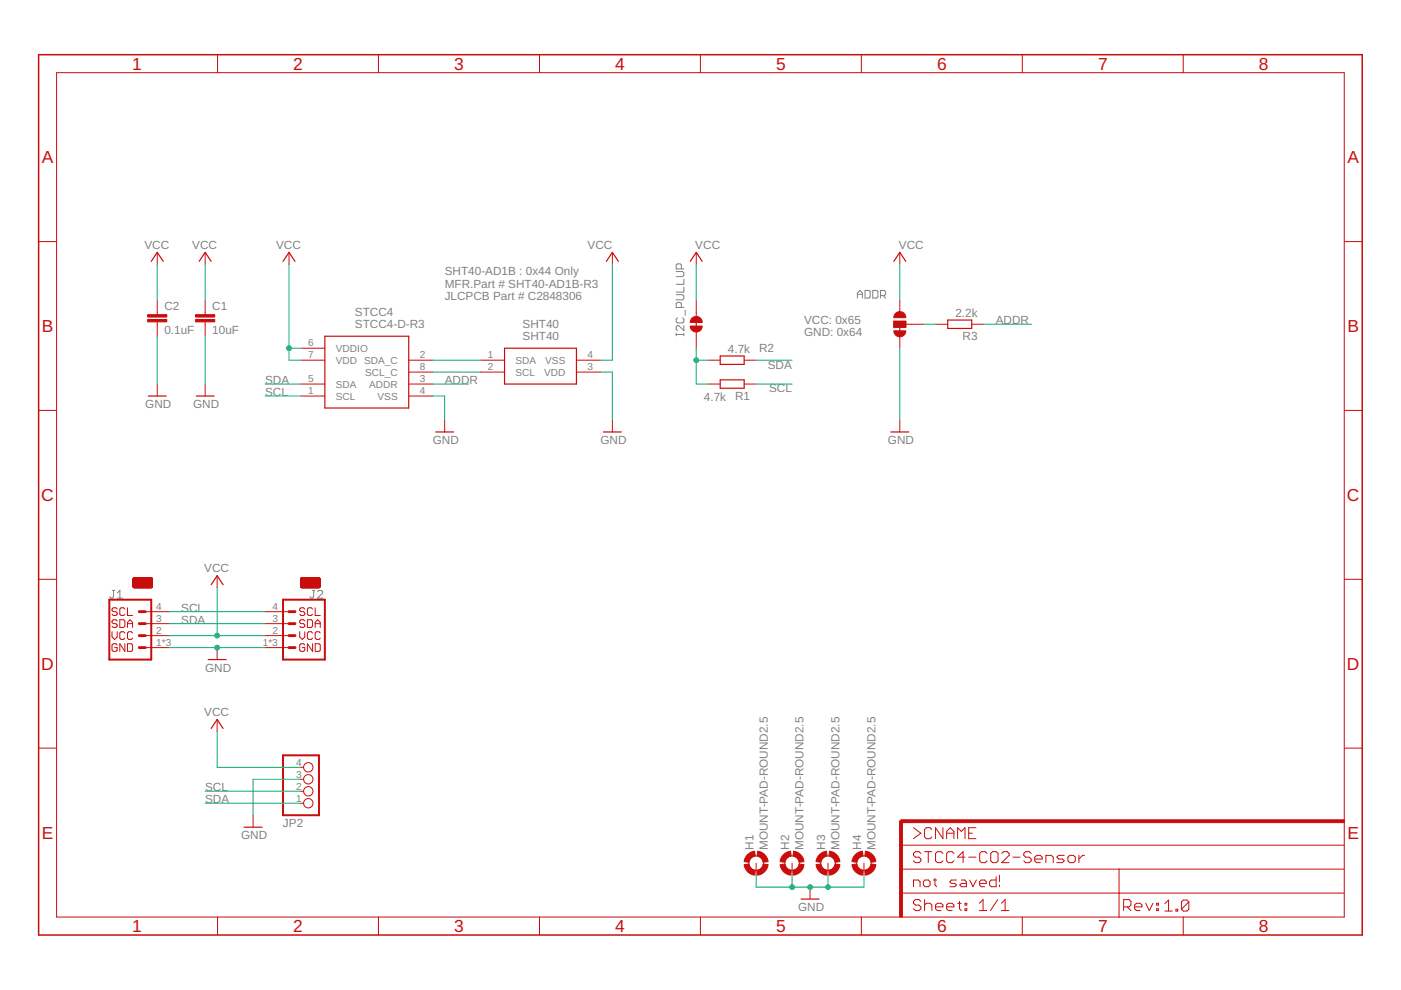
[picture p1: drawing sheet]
<svg xmlns="http://www.w3.org/2000/svg" width="297mm" height="210mm" viewBox="0 0 297 210" stroke-linecap="round" stroke-linejoin="round" font-family="sans-serif">
<g fill="none" stroke="#808080" stroke-width=".21">
<path d="M143.4 57.6h1.3l.3 .2v.6l-.3 .3h-1.3M144.5 57v-.8l-.3-.3h-.6l-.2 .3v.8h1.6M145 59.2v1.1h-1.6M143.4 62.5h1.3l.3 .3v.5l-.3 .3h-1.3M143.4 70.9h1.6M143.4 70.7v.5M143.6 67.4l-.2 .3v.5l.2 .3h1.1l.3-.3v-.5l-.3-.3M144.5 65.2v-.8l-.3-.3h-.6l-.2 .3v.8h1.6M145 60.9v1h-1.6M145 69v1.1l-1.1-1.1h-.3l-.2 .3v.5l.2 .3M145 70.7v.5M145.3 65.8v1"/>
<path d="M181.8 63.2v-1.1l.5-.5 .6 .5v1.1M181.8 62.4h1.1M183.4 61.6h.8l.3 .2v1.1l-.3 .3h-.8zM185 61.6h.9l.2 .2v1.1l-.2 .3h-.9zM186.7 62.7h.8l.3-.3v-.6l-.3-.2h-.8v1.6M187.2 62.7l.6 .5M23.8 125.2h.5M24.1 125.2v1.3l-.3 .3h-.3l-.3-.3M24.9 126.8h1.1M24.9 125.7l.5-.5v1.6M66.2 125.2h.6M66.5 125.2v1.3l-.3 .3h-.2l-.3-.3"/>
<path d="M67.3 125.5l.3-.3h.5l.3 .3v.2l-1.1 1.1h1.1"/>
</g>
<g fill="#c90d0c" stroke="#c90d0c" stroke-width=".21">
<path d="M190.7 174.1h.6v20.3h-.6z"/>
<path d="M191 173.8h94v.6h-94z"/>
<path d="M31.3 67.7h4.1v.5h-4.1z"/>
<path d="M31.3 66.7h4.1v.5h-4.1z"/>
<path d="M41.5 67.7h4v.5h-4z"/>
<path d="M41.5 66.7h4v.5h-4z"/>
<path d="M189.5 68.1h2.5v1.3h-2.5z"/>
</g>
<g fill="none" stroke="#c90d0c" stroke-width=".21">
<path d="M12 15.4h273v179h-273zM46.1 11.6v3.8M80.2 11.6v3.8M114.4 11.6v3.8M148.5 11.6v3.8M182.6 11.6v3.8M216.7 11.6v3.8M250.9 11.6v3.8M8.2 51.2h3.8M33.3 53.5v2.5M43.5 53.5v2.5M61.3 53.5v2.5"/>
<path d="M129.8 53.5v2.5M147.6 53.5v2.5M190.8 53.5v2.5M285 51.2h3.8M33.3 63.7v3M33.3 68.2v3.1M43.5 63.7v3M43.5 68.2v3.1M63.8 76.4h5.1M63.8 73.8h5.1M86.7 76.4h5M86.7 78.9h5"/>
<path d="M101.9 76.4h5.1M101.9 78.9h5.1M122.2 76.4h5.1M122.2 78.9h5.1M147.6 63.7v3.4M147.6 70.4v3.4M150.2 76.4h2.5M157.8 76.4h2.5M189.5 68.1h2.5v1.3h-2.5zM190.8 63.7v2.5M190.8 71.3v2.5M192 68.7h3.9"/>
<path d="M198.4 68.7h2.5M206 68.7h2.6M8.2 87h3.8M33.3 81.4v2.6M43.5 81.4v2.6M63.8 81.4h5.1M63.8 84h5.1M86.7 81.4h5M86.7 84h5M94.3 89v2.6M129.8 89v2.6M150.2 81.4h2.5"/>
<path d="M157.8 81.4h2.5M190.8 89v2.6M285 87h3.8M8.2 122.8h3.8M23.7 133.9v1.1l.6 .6 .5-.6v-1.1M24.8 131.7l-.2-.3h-.6l-.3 .3v.3l.3 .2h.6l.2 .3v.3l-.2 .2h-.6l-.3-.2M24.8 129.1l-.2-.2h-.6l-.3 .2v.3l.3 .3h.6l.2 .3v.2l-.2 .3h-.6l-.3-.3M24.8 136.8l-.2-.3h-.6l-.3 .3v1l.3 .3h.6l.2-.3v-.5h-.5M25.4 131.4h.8l.3 .3v1.1l-.3 .2h-.8zM26.5 129.1l-.3-.2h-.5l-.3 .2v1.1l.3 .3h.5l.3-.3M26.5 134.2l-.3-.3h-.5l-.3 .3v1.1l.3 .3h.5l.3-.3M26.5 136.5v1.6l-1.1-1.6v1.6"/>
<path d="M27 132.2h1.1M27 128.9v1.6h1.1M27 133v-1l.6-.6 .5 .6v1M27 136.5h.9l.2 .3v1l-.2 .3h-.9zM28.1 134.2l-.2-.3h-.6l-.3 .3v1.1l.3 .3h.6l.2-.3M28.3 122.8h1.4M28.3 124.4l4 .1M28.3 124.4h.2M28.3 124.3h.1M28.3 124.2h.1M28.3 124.1h.1M28.3 124h.1"/>
<path d="M28.3 123.9h.1M28.3 123.8h.1M28.3 123.7h.1M28.3 123.6h.1M28.3 123.5h.1M28.3 123.4h.1M28.3 123.3h.1M28.3 123.2h1.1M28.3 123.1h1.1M28.3 122.9h4M28.3 122.7l1.3 .1M28.3 122.7h1.3"/>
<path d="M28.3 122.6l4 .1M28.3 122.6h3.9M28.3 124.5h3.9M28.4 122.5h3.7M28.4 124.6h3.7M28.6 124.4h2.7M28.6 124.3h2.7M28.6 124.2h2.7M28.6 124.1h2.7M28.6 124l.1 .1M28.6 123.8h.4M28.6 123.7h.4"/>
<path d="M28.6 123.6h.4M28.6 123.5h.4M28.6 123.4h.4M28.6 123.3h.4M28.6 123.9h.4M28.7 124h.2M28.8 124h.1M28.8 124.1h.1M28.9 124.1h.2M29 124h.1M29 123.8l-.4 .1M29 123.7l-.4 .1"/>
<path d="M29.2 124.1h.1M29.2 124h.2M29.2 123.9h.7M29.2 123.8h.7M29.2 123.7h.7M29.2 123.6l.7 .1M29.2 123.6h.6M29.2 123.5l.6 .1M29.2 123.5h.4M29.2 123.4l.3 .1M29.2 123.4h.3M29.2 123.3h.2"/>
<path d="M29.2 124.1h.4M29.4 123.2l-1.1 .1M29.5 124h.3M29.5 123h-1.2M29.5 123.3h.8M29.5 123.2h2.8M29.5 123.1h2.8M29.6 123.3h.7M29.6 123.1h2.7M29.6 124.1h.1M29.6 123.1h.1M29.6 124h.1"/>
<path d="M29.6 123h.3M29.7 123.4h.6M29.7 122.7h.1M29.7 124h.1M29.7 124.1h.1M29.7 122.9h.1M29.7 122.7v.1M29.8 124h.1M29.8 123.4h.5M29.8 124.1h.7M29.8 122.8h2.5M29.8 123h.1"/>
<path d="M29.8 122.9h.1M29.9 122.8h2.4M29.9 123.5h.4M29.9 122.7h2.4M29.9 123.8l-.7 .1M30 124h.4M30 123.5h.3M30 123h2.3M30 123.9h.3M30 123.6h.3M30.1 123.9h.2M30.1 123.6h.2"/>
<path d="M30.1 123.8h.2M30.1 123.7h.2M30.4 123.8h.4M30.4 123.7h.4M30.4 123.6h.4M30.4 123.5h.4M30.4 123.4h.4M30.4 123.3h.4M30.5 123.9h.3M30.5 124h.3M30.5 124.1h.1M30.6 124h.1"/>
<path d="M30.6 124.1h.1M30.8 132.2h5.1M30.8 137.3h5.1M30.8 129.7h5.1M30.8 134.8h5.1M30.8 124h.1M30.8 123.8l-.3 .1M30.9 124h.1M31 124h.3M31 123.9h.3M31 123.8h.3M31 123.7h.3"/>
<path d="M31 123.6h.3M31 123.5h.3M31 123.4h.3M31 123.3h.3M31 123.3h.2M31.3 124.1h-.6M31.3 123.4h-.3M31.4 123.4h.1M31.4 124.4h.9M31.4 124.3h.9M31.4 124.2h.9M31.4 124.1h.9"/>
<path d="M31.4 124.1h.2M31.4 124h.1M31.4 123.7h.5M31.4 123.6h.5M31.4 123.5h.5M31.5 123.9h.3M31.5 123.5h.4M31.5 123.3l-.1 .1M31.5 124h.3M31.5 123.4h.3M31.5 123.3h-.1M31.6 123.4h.1"/>
<path d="M31.6 124h.1M31.6 123.2v.1M31.7 123.2v.1M31.7 124h.1M31.9 123.3h.4M31.9 123.8l-.5 .1M31.9 124h.4M31.9 123.8h-.5M32 123.4h.3M32 123.9h.3M32 123.8h.3M32 123.5h.3"/>
<path d="M32.1 123.7h.2M32.1 123.6h.2M32.3 124.1h-.6M32.3 123.2l-2.8 .1M32.3 122.9h-4M46 122.1v2.5M46 137.3v2.5M56.2 132.2h5.1M56.2 137.3h5.1M56.2 129.7h5.1M56.2 134.8h5.1M63.5 133.9v1.1l.6 .6 .5-.6v-1.1"/>
<path d="M63.8 122.8h1.4M63.8 124.4l4 .1M63.8 124.4h.2M63.8 124.3h.2M63.8 124.2h.2M63.8 124.1h.2M63.8 124h.2M63.8 123.9h.2M63.8 123.8h.2M63.8 123.7h.2M63.8 123.6h.2M63.8 123.5h.2"/>
<path d="M63.8 123.4h.2M63.8 123.3h.2M63.8 123.2h1.2M63.8 123.1h1.2M63.8 122.9h4M63.8 122.7h1.4M63.8 122.6h4M63.9 124.5h3.9M63.9 122.6h3.8M63.9 122.5h3.8M63.9 124.6h3.8M64.1 124.2h2.7"/>
<path d="M64.1 124.1h2.7M64.1 124l.2 .1M64.2 124.4h2.6M64.2 124.3h2.6M64.2 123.8h.4M64.2 123.7h.4M64.2 123.6h.4M64.2 123.5h.4M64.2 123.4h.4M64.2 123.3h.4M64.2 123.9h.3M64.2 124h.3"/>
<path d="M64.3 124h.1M64.4 124.1h.1M64.4 124.1h.3M64.4 124h.1M64.5 124h.1M64.6 124h.1M64.6 131.7l-.2-.3h-.6l-.3 .3v.3l.3 .2h.6l.2 .3v.3l-.2 .2h-.6l-.3-.2M64.6 136.8l-.2-.3h-.6l-.3 .3v1l.3 .3h.6l.2-.3v-.5h-.5M64.6 129.1l-.2-.2h-.6l-.3 .2v.3l.3 .3h.6l.2 .3v.2l-.2 .3h-.6l-.3-.3M64.7 124.1h.1M64.7 124h.3M64.7 123.9h.7"/>
<path d="M64.7 123.7h.8M64.7 123.6l.7 .1M64.7 123.6h.7M64.7 123.5l.6 .1M64.7 123.5h.5M64.7 123.4l.4 .1M64.7 123.4h.3M64.7 123.3h.3M64.8 124.1h.3M64.8 124h.1M64.9 123.2l-1.1 .1M65 123.1h-1.2"/>
<path d="M65 124h.4M65 123h-1.2M65.1 123.3h.7M65.1 123.2h2.7M65.1 123.1h2.7M65.1 123h-1.3M65.2 124.1h.1M65.2 131.4h.8l.3 .3v1.1l-.3 .2h-.8zM65.2 123.1h.1M65.2 124h.1M65.2 123h.3M65.2 123.4h.6"/>
<path d="M65.2 122.7h.2M65.3 124h.1M65.3 122.7h.1M65.3 122.9h.1M65.3 123.4h.5M65.4 122.8h2.4M65.4 123h.1M65.4 122.9h.1M65.4 123.5h.4M65.4 122.7h2.4M65.5 123.8l-.8 .1M65.5 124h.4"/>
<path d="M65.5 123.8h-.8M65.5 123.5h.3M65.6 124h.3M65.6 123h2.2M65.6 123.6h.2M65.6 123.9h.3M65.6 123.9h.2M65.6 123.8h.2M65.6 123.7h.2M66 123.7h.4M66 123.6h.4M66 123.5h.4"/>
<path d="M66 123.4h.4M66 123.3h.4M66 123.8h.4M66 123.9h.4M66.1 124.1h-.8M66.1 124h.2M66.1 124.1h.1M66.2 124h.1M66.2 124.1h.1M66.3 134.2l-.3-.3h-.6l-.2 .3v1.1l.2 .3h.6l.3-.3M66.3 129.1l-.3-.2h-.6l-.2 .2v1.1l.2 .3h.6l.3-.3M66.3 136.5v1.6l-1.1-1.6v1.6"/>
<path d="M66.3 124h.1M66.4 124h.1M66.4 123.8h-.4M66.5 124h.3M66.5 123.9h.3M66.5 123.8h.3M66.5 123.7h.3M66.5 123.6h.3M66.5 123.5h.3M66.5 123.4h.3M66.5 123.3h.3M66.8 124.1h-.6"/>
<path d="M66.8 132.2h1.1M66.8 136.5h.8l.3 .3v1l-.3 .3h-.8zM66.8 128.9v1.6h1.1M66.8 133v-1l.6-.6 .5 .6v1M67 123.4h.1M67 124.4h.8M67 124.3h.8M67 124.2h.8M67 124.1h.8M67 124.1h.2M67 124h.1M67 123.8h.4"/>
<path d="M67 123.8h.5M67 123.7h.5M67 123.6h.5M67 123.5h.5M67 123.5h.4M67 123.9h.4M67 123.4l.4 .1M67 123.3v.1M67.1 124h.3M67.1 123.4h.3M67.1 123.3h-.1M67.2 124h.1"/>
<path d="M67.2 123.2l.1 .1M67.2 123.4h.1M67.3 124.1h.1M67.3 123.4h-.1M67.4 123.3h.4M67.5 124h.3M67.5 123.3h.3M67.5 123.9h.3M67.5 123.4h.3M67.6 123.9h.2M67.6 123.4h.2M67.6 123.5h.2"/>
<path d="M67.6 123.8h.2M67.6 123.7h.2M67.6 123.6h.2M67.8 124.5h-4M67.8 124.1h-.5M67.8 123.2l-2.7 .1M67.8 122.9h-4M67.8 122.6l-4 .1M67.9 134.2l-.3-.3h-.5l-.3 .3v1.1l.3 .3h.5l.3-.3M285 122.8h3.8M8.2 158.6h3.8M46 152.5v2.6"/>
<path d="M285 158.6h3.8M53.7 172.8v2.6M63.8 170.3h.6M63.8 167.8h.6M63.8 165.2h.6M63.8 162.7h.6M191 179.2h94M193.7 175.5l1.5 1.2-1.5 1.1M197.6 175.9l-.4-.4h-.8l-.4 .4v1.5l.4 .4h.8l.4-.4M199.9 175.5v2.3l-1.5-2.3v2.3M200.7 177.8v-1.5l.8-.8 .7 .8v1.5M200.7 176.7h1.5"/>
<path d="M203 177.8v-2.3l.8 .8 .8-.8v2.3M205.4 176.7h.7M206.9 175.5h-1.5v2.3h1.5M46.1 194.4v3.8M80.2 194.4v3.8M114.4 194.4v3.8M148.5 194.4v3.8M160.3 183v2.5M167.9 183v2.5M171.7 188.1v2.5M175.6 183v2.5M182.6 194.4v3.8"/>
<path d="M183.2 183v2.5M191 189.4h94M191 184.3h94M193.7 188v-1.4h1l.4 .3v1.1M195.2 191.1l-.4-.4h-.7l-.4 .4v.4l.4 .4h.7l.4 .4v.4l-.4 .4h-.7l-.4-.4M195.2 181l-.4-.4h-.7l-.4 .4v.4l.4 .3h.7l.4 .4v.4l-.4 .4h-.7l-.4-.4M196 190.7v2.4M196 191.9l.4-.4h.8l.4 .4v1.2M196 180.6h1.6M196.1 186.6h.7l.4 .3v.7l-.4 .4h-.7l-.3-.4v-.7zM196.8 180.6v2.3M197.9 186.6h.7"/>
<path d="M198.2 186.2v1.4l.4 .4M198.4 192.3h1.5v-.4l-.4-.4h-.7l-.4 .4v.8l.4 .4h.7M199.9 181l-.4-.4h-.7l-.4 .4v1.5l.4 .4h.7l.4-.4M200.7 192.3h1.5v-.4l-.3-.4h-.8l-.4 .4v.8l.4 .4h.8M202.2 181l-.3-.4h-.8l-.4 .4v1.5l.4 .4h.8l.3-.4M202.8 186.6h-1.1l-.3 .3 .3 .4h.7l.4 .3-.4 .4h-1M203 191.5h.8M203.4 191.1v1.6l.4 .4M203.8 186.6h.7l.4 .3v1.1h-1.1l-.3-.4 .3-.3h1.1M204.6 191.5h.4v.4h-.4zM204.6 192.7h.4v.4h-.4zM204.6 181.7h-1.6l1.2-1.1v2.3"/>
<path d="M205.4 181.7h1.5M205.6 186.6l.7 1.4 .7-1.4M207.6 193.1h1.6M207.6 191.5l.8-.8v2.4M207.7 187.3h1.4v-.4l-.4-.3h-.7l-.3 .3v.7l.3 .4h.7M209.3 181l-.4-.4h-.8l-.4 .4v1.5l.4 .4h.8l.4-.4M210.1 181l.3-.4h.8l.4 .4v1.5l-.4 .4h-.8l-.3-.4zM211.2 185.9v2.1h-1l-.4-.4v-.7l.4-.3h1M211.5 190.7l-1.5 2.4M211.9 185.5v1.4M211.9 187.6v.4M212.3 193.1h1.6"/>
<path d="M212.3 191.5l.8-.8v2.4M212.4 181l.4-.4h.8l.4 .4v.4l-1.6 1.5h1.6M214.7 181.7h1.6M216.7 194.4v3.8M218.6 181l-.4-.4h-.8l-.3 .4v.4l.3 .3h.8l.4 .4v.4l-.4 .4h-.8l-.3-.4M219.4 182.1h1.6v-.4l-.4-.3h-.8l-.4 .3v.8l.4 .4h.8M221.7 182.9v-1.5h1.2l.4 .3v1.2M225.6 181.4h-1.1l-.4 .3 .4 .4h.8l.3 .4-.3 .4h-1.2M226.4 181.7l.4-.3h.8l.4 .3v.8l-.4 .4h-.8l-.4-.4zM228.7 181.4v1.5M229.9 181.4h-.4l-.8 .7M237.3 184.3v10.2"/>
<path d="M238.2 192.3h1.2l.4-.4v-.8l-.4-.4h-1.2v2.4M239 192.3l.8 .8M240.6 192.3h1.5v-.4l-.4-.4h-.8l-.3 .4v.8l.3 .4h.8M242.9 191.5l.8 1.6 .8-1.6M245.2 191.5h.4v.4h-.4zM245.2 192.7h.4v.4h-.4zM247 191.6l.8-.8v2.4M247 193.2h1.5M249.3 192.8h.4v.4h-.4zM250.9 194.4v3.8M252.1 191.2v1.6l-.4 .4h-.8l-.4-.4M252.1 191.2l-.4-.4h-.8l-.4 .4v1.6"/>
<path d="M252.1 191.2l-1.6 1.6"/>
<circle cx="65.4" cy="170.3" r=".99"/>
<circle cx="65.4" cy="167.8" r=".99"/>
<circle cx="65.4" cy="165.2" r=".99"/>
<circle cx="65.4" cy="162.7" r=".99"/>
<circle cx="160.3" cy="183" r="1.52"/>
<circle cx="167.9" cy="183" r="1.52"/>
<circle cx="175.6" cy="183" r="1.52"/>
<circle cx="183.2" cy="183" r="1.52"/>
</g>
<path d="M29.5 132.2h1.3M29.5 134.8h1.3M29.5 137.3h1.3M29.5 129.7h1.3M61.3 132.2h1.2M61.3 134.8h1.2M61.3 137.3h1.2M61.3 129.7h1.2M192.3 174.1h-1.3v1.3" fill="none" stroke="#c90d0c" stroke-width=".61"/>
<path d="M8.2 11.6h280.6v186.6h-280.6z" fill="none" stroke="#c90d0c" stroke-width=".32"/>
<g fill="none" stroke="#c90d0c" stroke-width=".25">
<path d="M32.1 55.4l1.2-1.9 1.3 1.9M42.2 55.4l1.3-1.9 1.3 1.9M60 55.4l1.3-1.9 1.2 1.9M128.6 55.4l1.2-1.9 1.3 1.9M146.3 55.4l1.3-1.9 1.3 1.9M189.5 55.4l1.3-1.9 1.2 1.9M68.9 71.3h17.8v15.2h-17.8zM107 73.8h15.2v7.6h-15.2zM147.6 67.7v1.8M152.7 75.5h5.1v1.8h-5.1zM190.8 68.7v2.6M200.9 67.9h5.1v1.7h-5.1z"/>
<path d="M31.4 84h3.8M41.6 84h3.8M92.4 91.6h3.8M127.9 91.6h3.8M152.7 80.5h5.1v1.8h-5.1zM188.9 91.6h3.8M44.1 139.8h3.8M44.8 124l1.2-1.9 1.3 1.9M44.8 154.5l1.2-2 1.3 2M51.8 175.4h3.8M169.8 190.6h3.9"/>
</g>
<g fill="#c90d0c" stroke="#c90d0c" stroke-width=".21">
<path d="M158.3 181.4l.7-.6 1-.3 .1 1-.6 .2a1.4 1.4 0 0 0-.7 1.1l-1-.1z" fill-rule="evenodd"/>
<path d="M157.8 183.3l1-.1 .4 .9 .9 .4-.1 1a2.48 2.48 0 0 1-2.2-2.2z" fill-rule="evenodd"/>
<path d="M160.5 184.5a1.51 1.51 0 0 0 1.3-1.3l1.1 .1a2.59 2.59 0 0 1-2.3 2.2z" fill-rule="evenodd"/>
<path d="M160.6 180.5a2.59 2.59 0 0 1 2.3 2.2l-1.1 .1-.4-.9-.9-.4z" fill-rule="evenodd"/>
<path d="M166 181.4l.6-.6 1-.3 .1 1-.9 .4-.4 .9-1-.1z" fill-rule="evenodd"/>
<path d="M165.4 183.3l1-.1 .4 .9 .9 .4-.1 1a2.48 2.48 0 0 1-2.2-2.2z" fill-rule="evenodd"/>
<path d="M168.1 184.5a1.51 1.51 0 0 0 1.4-1.3l1 .1a2.53 2.53 0 0 1-2.2 2.2z" fill-rule="evenodd"/>
<path d="M168.3 180.5a2.54 2.54 0 0 1 2.2 2.2l-1 .1-.5-.9-.9-.4z" fill-rule="evenodd"/>
<path d="M173.6 181.4l.6-.6 1-.3 .2 1-.9 .4-.5 .9-1-.1z" fill-rule="evenodd"/>
<path d="M173 183.3l1-.1 .5 .9 .9 .4-.2 1a2.48 2.48 0 0 1-2.2-2.2z" fill-rule="evenodd"/>
<path d="M175.7 184.5a1.51 1.51 0 0 0 1.4-1.3l1 .1a2.53 2.53 0 0 1-2.2 2.2z" fill-rule="evenodd"/>
<path d="M175.9 180.5a2.54 2.54 0 0 1 2.2 2.2l-1 .1-.5-.9-.9-.4z" fill-rule="evenodd"/>
<path d="M181.2 181.4l.7-.6 1-.3 .1 1-.9 .4-.5 .9-1-.1z" fill-rule="evenodd"/>
<path d="M180.6 183.3l1-.1 .5 .9 .9 .4-.1 1a2.48 2.48 0 0 1-2.3-2.2z" fill-rule="evenodd"/>
<path d="M183.4 184.5l.9-.4 .4-.9 1 .1a2.53 2.53 0 0 1-2.2 2.2z" fill-rule="evenodd"/>
<path d="M183.5 180.5a2.54 2.54 0 0 1 2.2 2.2l-1 .1-.4-.9-.9-.4z" fill-rule="evenodd"/>
<path d="M146.7 67.5l.9-.4v1.3h-1.3z" fill-rule="evenodd"/>
<path d="M147.6 67.1a1.23 1.23 0 0 1 1.3 1.3h-1.3z" fill-rule="evenodd"/>
<path d="M146.3 69.1h2.6a1.27 1.27 0 0 1-1.3 1.3 1.27 1.27 0 0 1-1.3-1.3z" fill-rule="evenodd"/>
<path d="M189.5 70.1h2.5a1.27 1.27 0 0 1-1.2 1.3 1.27 1.27 0 0 1-1.3-1.3z" fill-rule="evenodd"/>
<path d="M189.9 66.4a1.27 1.27 0 0 1 1.4-.2 1.27 1.27 0 0 1 .7 1.2h-2.5l.1-.5z" fill-rule="evenodd"/>
</g>
<path d="M23.2 127.1h8.9v12.7h-8.9zM60 127.1h8.9v12.7h-8.9zM60 160.1h7.6v12.7h-7.6z" fill="none" stroke="#c90d0c" stroke-width=".42"/>
<g fill="none" stroke="#0dab76" stroke-width=".21">
<path d="M33.3 56v7.7M43.5 56v7.7M61.3 56v20.4h2.5M129.8 56v20.4h-2.5M147.6 56v7.7M190.8 56v7.7M33.3 71.3v10.1M43.5 71.3v10.1M61.3 73.8h2.5M91.7 78.9h10.2M91.7 76.4h10.2M127.3 78.9h2.5v10.1"/>
<path d="M147.6 73.8v7.6h2.6M147.6 76.4h2.6M160.3 76.4h7.6M190.8 73.8v15.2M195.9 68.7h2.5M208.6 68.7h10.1M56.2 84h7.6M56.2 81.4h7.6M91.7 84h2.6v5M91.7 81.4h7.7M160.3 81.4h7.6M35.9 137.3h20.3"/>
<path d="M35.9 129.7h20.3M35.9 132.2h20.3M35.9 134.8h20.3M46 124.6v10.2M46 155.1v7.6h17.8M43.5 167.8h20.3M43.5 170.3h20.3M63.8 165.2h-10.1v7.6M160.3 185.5v2.6h22.9v-2.6M167.9 185.5v2.6M175.6 185.5v2.6"/>
</g>
<g fill="#0dab76" stroke="#0dab76" stroke-width=".21">
<circle cx="175.6" cy="188.1" r=".51"/>
<circle cx="167.9" cy="188.1" r=".51"/>
<circle cx="171.7" cy="188.1" r=".51"/>
<circle cx="46" cy="137.3" r=".51"/>
<circle cx="147.6" cy="76.4" r=".51"/>
<circle cx="61.3" cy="73.8" r=".51"/>
<circle cx="46" cy="134.8" r=".51"/>
</g>
<g font-size="3.7" fill="#c90d0c">
<text x="28" y="14.8">1</text>
<text x="62.2" y="14.8">2</text>
<text x="96.3" y="14.8">3</text>
<text x="130.4" y="14.8">4</text>
<text x="164.5" y="14.8">5</text>
<text x="198.7" y="14.8">6</text>
<text x="232.8" y="14.8">7</text>
<text x="266.9" y="14.8">8</text>
<text x="8.9" y="34.6">A</text>
<text x="285.7" y="34.6">A</text>
<text x="8.9" y="70.4">B</text>
<text x="285.7" y="70.4">B</text>
<text x="8.8" y="106.2">C</text>
<text x="285.6" y="106.2">C</text>
<text x="8.8" y="142">D</text>
<text x="285.6" y="142">D</text>
<text x="8.9" y="177.8">E</text>
<text x="285.7" y="177.8">E</text>
<text x="28" y="197.6">1</text>
<text x="62.2" y="197.6">2</text>
<text x="96.3" y="197.6">3</text>
<text x="130.4" y="197.6">4</text>
<text x="164.5" y="197.6">5</text>
<text x="198.7" y="197.6">6</text>
<text x="232.8" y="197.6">7</text>
<text x="266.9" y="197.6">8</text>
</g>
<g font-size="2.5" fill="#808080">
<text x="30.6" y="52.7">VCC</text>
<text x="40.8" y="52.7">VCC</text>
<text x="58.5" y="52.7">VCC</text>
<text x="124.6" y="52.7">VCC</text>
<text x="147.4" y="52.7">VCC</text>
<text x="190.6" y="52.7">VCC</text>
<text x="94.3" y="58.3">SHT40-AD1B : 0x44 Only</text>
<text x="34.9" y="65.8">C2</text>
<text x="45" y="65.8">C1</text>
<text x="94.3" y="61">MFR.Part # SHT40-AD1B-R3</text>
<text x="94.3" y="63.7">JLCPCB Part # C2848306</text>
<text x="34.9" y="70.9">0.1uF</text>
<text x="45" y="70.9">10uF</text>
<text x="75.2" y="69.6">STCC4-D-R3</text>
<text x="75.2" y="67.1">STCC4</text>
<text x="110.8" y="69.6">SHT40</text>
<text x="170.5" y="68.6">VCC: 0x65</text>
<text x="170.5" y="71.3">GND: 0x64</text>
<text x="202.6" y="67.2">2.2k</text>
<text x="211.1" y="68.7">ADDR</text>
<text x="110.8" y="72.2">SHT40</text>
<text x="154.3" y="74.8">4.7k</text>
<text x="160.9" y="74.6">R2</text>
<text x="204.1" y="72">R3</text>
<text x="56.2" y="84">SCL</text>
<text x="56.2" y="81.4">SDA</text>
<text x="94.3" y="81.4">ADDR</text>
<text x="162.8" y="78.1">SDA</text>
<text x="163.1" y="83.2">SCL</text>
<text x="30.8" y="86.5">GND</text>
<text x="41" y="86.5">GND</text>
<text x="149.2" y="85">4.7k</text>
<text x="155.8" y="84.7">R1</text>
<text x="91.7" y="94.1">GND</text>
<text x="127.3" y="94.1">GND</text>
<text x="188.2" y="94.1">GND</text>
<text x="43.3" y="121.3">VCC</text>
<text x="38.4" y="129.7">SCL</text>
<text x="38.4" y="132.2">SDA</text>
<text x="43.5" y="142.4">GND</text>
<text x="43.3" y="151.8">VCC</text>
<text x="43.5" y="167.8">SCL</text>
<text x="43.5" y="170.3">SDA</text>
<text x="51.1" y="177.9">GND</text>
<text x="60" y="175.3">JP2</text>
<text x="159.7" y="180.2" transform="rotate(-90 159.7 180.2)">H1</text>
<text x="162.8" y="180.2" transform="rotate(-90 162.8 180.2)">MOUNT-PAD-ROUND2.5</text>
<text x="167.3" y="180.2" transform="rotate(-90 167.3 180.2)">H2</text>
<text x="170.4" y="180.2" transform="rotate(-90 170.4 180.2)">MOUNT-PAD-ROUND2.5</text>
<text x="175" y="180.2" transform="rotate(-90 175 180.2)">H3</text>
<text x="178" y="180.2" transform="rotate(-90 178 180.2)">MOUNT-PAD-ROUND2.5</text>
<text x="182.6" y="180.2" transform="rotate(-90 182.6 180.2)">H4</text>
<text x="185.6" y="180.2" transform="rotate(-90 185.6 180.2)">MOUNT-PAD-ROUND2.5</text>
<text x="169.2" y="193.2">GND</text>
</g>
<g font-size="2.1" fill="#808080">
<text x="65.4" y="73.5">6</text>
<text x="65.4" y="76">7</text>
<text x="71.2" y="74.6">VDDIO</text>
<text x="71.2" y="77.1">VDD SDA_C</text>
<text x="89" y="76">2</text>
<text x="103.5" y="76">1</text>
<text x="109.3" y="77.1">SDA</text>
<text x="115.6" y="77.1">VSS</text>
<text x="124.6" y="76">4</text>
<text x="65.4" y="83.6">1</text>
<text x="65.4" y="81.1">5</text>
<text x="71.2" y="82.2">SDA</text>
<text x="77.4" y="79.7">SCL_C</text>
<text x="78.3" y="82.2">ADDR</text>
<text x="89" y="81.1">3</text>
<text x="89" y="83.6">4</text>
<text x="89" y="78.5">8</text>
<text x="103.5" y="78.5">2</text>
<text x="109.3" y="79.7">SCL</text>
<text x="115.4" y="79.7">VDD</text>
<text x="124.6" y="78.5">3</text>
<text x="71.2" y="84.7">SCL</text>
<text x="80.1" y="84.7">VSS</text>
<text x="33.1" y="131.9">3</text>
<text x="33.1" y="129.3">4</text>
<text x="57.7" y="131.9">3</text>
<text x="57.7" y="129.3">4</text>
<text x="33.1" y="136.9">1*3</text>
<text x="33.1" y="134.4">2</text>
<text x="55.7" y="136.9">1*3</text>
<text x="57.7" y="134.4">2</text>
<text x="62.8" y="167.4">2</text>
<text x="62.8" y="164.9">3</text>
<text x="62.8" y="162.3">4</text>
<text x="62.8" y="170">1</text>
</g>
</svg>
